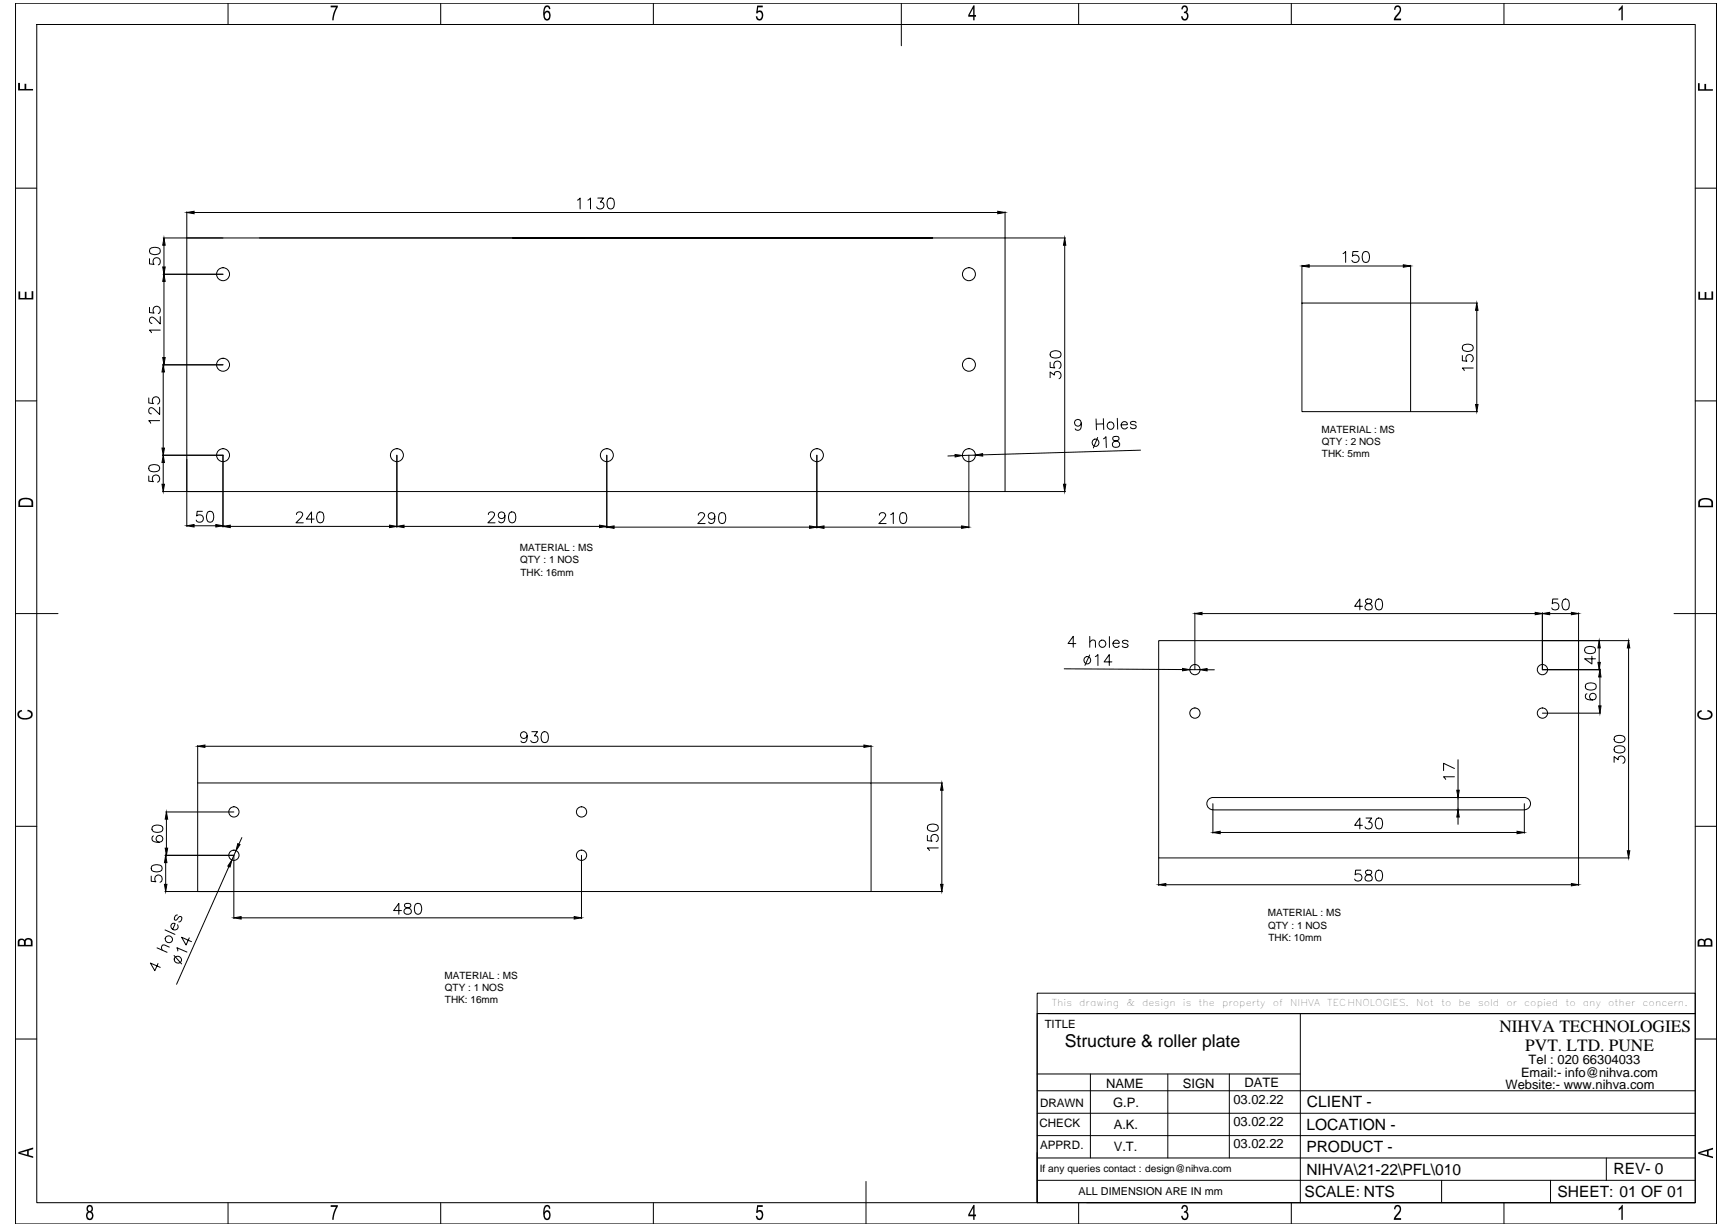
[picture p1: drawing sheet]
<svg xmlns="http://www.w3.org/2000/svg" width="594mm" height="420mm" viewBox="0 0 594 420" stroke-linecap="round" stroke-linejoin="round" font-family="sans-serif">
<!-- layer: 0 -->
<g fill="none" stroke="#000" stroke-width=".34">
<path d="M5.3 1.1h583.1v418.4h-583.1zM12.6 8.4h568.5v403.8h-568.5zM78.2 1.1v7.3M151.1 1.1v7.3M224 1.1v7.3M309 1.1v14.6M369.8 1.1v7.3M442.7 1.1v7.3M515.6 1.1v7.3M5.3 64.5h7.3M64 72.6v95.9h280.5v-95.9M66.5 72.8h275.5"/>
<path d="M198 68.6l.9-.7v3.7M201.5 68.6l.9-.7v3.7M204.9 67.9h2l-1.1 1.4a1.25 1.25 0 0 1 1.1 1.7 1.25 1.25 0 0 1-2 .4l-.4-.5M208.6 68a1.22 1.22 0 0 1 1.8 .6 3.1 3.1 0 0 1-.4 2.8 1.22 1.22 0 0 1-1.7-.5 3.1 3.1 0 0 1 .3-2.9zM581.1 64.5h7.3M51.3 88.7v1.7l1.5 .2a1.31 1.31 0 0 1 0-2 1.31 1.31 0 0 1 1.9 .3 1.31 1.31 0 0 1-.4 1.9M51.4 85.3a2.94 2.94 0 0 1 3.4 0 1.24 1.24 0 0 1-.5 1.8 2.87 2.87 0 0 1-2.9-.4zM56 81.5h309.2M56 94h20.4M56.2 84v7.5M56.2 96.4v26.1M200.6 81.5h-24.8h24.8"/>
<path d="M319.7 81.5h-143.9h143.9M365 84v82M446.3 90.9v13M448.8 91.2h32.3M460.4 86.9l.9-.7v3.7M465.6 86.2h-1.8l-.2 1.6a1.31 1.31 0 0 1 2 0 1.31 1.31 0 0 1-.3 2 1.31 1.31 0 0 1-1.9-.6M467.5 86.4a1.22 1.22 0 0 1 1.8 .5 3.1 3.1 0 0 1-.4 2.9 1.22 1.22 0 0 1-1.8-.6 3.1 3.1 0 0 1 .4-2.8zM483.6 90.9v13h22.9M51.3 105.3v1.8l1.5 .2a1.33 1.33 0 0 1 0-2 1.33 1.33 0 0 1 2 .2 1.33 1.33 0 0 1-.5 2M54.9 113.1h-3.6l.6 .9M54.9 108.5v2.5l-1.7-1.8a1.17 1.17 0 0 0-1.6-.3 1.21 1.21 0 0 0 0 1.7l.5 .2M446.3 103.9h37.3v37.2h-37.3z"/>
<path d="M501.5 118.5a2.94 2.94 0 0 1 3.3 0 1.17 1.17 0 0 1-.5 1.7 2.87 2.87 0 0 1-2.8-.3zM506.3 106.4v32.2M5.3 137.4h7.3M51 136.4v1.7l1.6 .2a1.33 1.33 0 0 1-.1-2 1.33 1.33 0 0 1 2 .3 1.33 1.33 0 0 1-.5 1.9M54.7 139.5v2.5l-1.8-1.7a1.17 1.17 0 0 0-1.6-.4 1.21 1.21 0 0 0 0 1.8l.6 .1M55.7 125h20.7M56 127.5v26.1M360 129.4v-1.9l1.4 1a1.19 1.19 0 0 1 1.4-1.2 1.19 1.19 0 0 1 .9 1.6l-.2 .5-.5 .4M360 124.1v1.8l1.6 .2a1.33 1.33 0 0 1 0-2 1.33 1.33 0 0 1 1.9 .2 1.33 1.33 0 0 1-.5 2M360.2 120.7a2.76 2.76 0 0 1 3.3 0 1.24 1.24 0 0 1-.5 1.8 3.2 3.2 0 0 1-2.8-.3l-.2-.6zM501.3 121.8v1.8l1.6 .2a1.31 1.31 0 0 1-.1-2 1.31 1.31 0 0 1 2 .3 1.31 1.31 0 0 1-.5 1.9M505 126.1h-3.7l.7 .9"/>
<path d="M581.1 137.4h7.3M51.2 159.7a2.94 2.94 0 0 1 3.3 0 1.17 1.17 0 0 1-.5 1.8 3.2 3.2 0 0 1-2.8-.3zM54.7 144.2h-3.7l.7 .8M55.7 156h20.7v24.7M56 158.5v7.5M64 157.4v23M136 156v24.7M208 156v24.9M280 156v24.9M327.4 156.2l-2.5 .1M332.1 156v24.9M334.4 156l-4.5 .1"/>
<path d="M370.7 145a1.15 1.15 0 0 1-1.6 1 1.15 1.15 0 0 1-.5-1.8 1.15 1.15 0 0 1 1.8 0 3.1 3.1 0 0 1-.2 3 1.09 1.09 0 0 1-1.6-.2M375.7 143.6l.2 3.7M376.3 149.9l-1.5 3.6M378.2 143.5l.2 3.7M378.3 150.4l.8-.7 .2 3.7M378.3 145.3h-2.5M381.6 149.7a.78 .78 0 0 0 .4 1.3 1.33 1.33 0 0 1 1.5 .5 1.33 1.33 0 0 1 0 1.6 1.48 1.48 0 0 1-2.1-.5 1.43 1.43 0 0 1 1.7-1.6 .75 .75 0 0 0 .3-1.3l-.6-.2zM383 143.4l.1 3.7M384.3 145.6h2.1a1.14 1.14 0 0 0-1.6-1 1.14 1.14 0 0 0-.3 1.9 1.13 1.13 0 0 0 2-.1M389.5 144.9a1.13 1.13 0 0 0-2 .1l.2 .3a2.02 2.02 0 0 1 1.8 .8v.2a1.09 1.09 0 0 1-2 .1M391 154.3l-54.2 1.6M483.6 141.1h22.9"/>
<path d="M51 163.1v1.8l1.6 .2a1.31 1.31 0 0 1-.1-2 1.31 1.31 0 0 1 2 .2 1.31 1.31 0 0 1-.5 1.9M55.7 168.5h20.7M69.4 175.2h-1.8l-.2 1.6a1.3 1.3 0 0 1 2 0 1.3 1.3 0 0 1-.2 2 1.3 1.3 0 0 1-1.9-.6M71.3 175.4a1.22 1.22 0 0 1 1.8 .6 3.1 3.1 0 0 1-.4 2.8 1.18 1.18 0 0 1-1.7-.6 2.9 2.9 0 0 1 .3-2.8zM101.6 176.3l.2-.5a1.21 1.21 0 0 1 1.8 0 1.21 1.21 0 0 1-.4 1.6l-1.7 1.8h2.5M107.7 177.9h-2.7l1.8-2.5v3.8M109.1 175.6a1.24 1.24 0 0 1 1.8 .5 3.2 3.2 0 0 1-.4 2.9 1.17 1.17 0 0 1-1.8-.6 2.87 2.87 0 0 1 .4-2.8zM167.4 176.3l.2-.5a1.16 1.16 0 0 1 1.9 .3l-.5 1.3-1.8 1.8h2.5M173.1 176.7a1.15 1.15 0 0 1-1.6 .9 1.15 1.15 0 0 1-.4-1.8 1.15 1.15 0 0 1 1.8 .2 3.3 3.3 0 0 1-.4 3 1.02 1.02 0 0 1-1.5-.4M174.9 175.6a1.24 1.24 0 0 1 1.7 .5 2.47 2.47 0 0 1-.8 3.1h-.4a2.38 2.38 0 0 1-.5-3.6zM239.4 176.6l.2-.6 .5-.3 1.1 .2a.77 .77 0 0 1 .1 1.2l-2.1 2.3h2.5M245.1 176.9a1.15 1.15 0 0 1-1.6 1 1.15 1.15 0 0 1-.5-1.8 1.15 1.15 0 0 1 1.9 .1 3.5 3.5 0 0 1-.4 3 1.06 1.06 0 0 1-1.6-.3"/>
<path d="M246.8 175.9a1.24 1.24 0 0 1 1.8 .5 3.2 3.2 0 0 1-.3 2.8 1.17 1.17 0 0 1-1.8-.5 3.2 3.2 0 0 1 .3-2.8zM301.4 176.6l.2-.6a1.21 1.21 0 0 1 1.8 0l.2 .8-.5 .8-1.8 1.8h2.5M305.3 176.4l.9-.7v3.7M308.9 175.9a1.24 1.24 0 0 1 1.8 .5 3.2 3.2 0 0 1-.4 2.8 1.17 1.17 0 0 1-1.7-.5 3.2 3.2 0 0 1 .3-2.8zM344.5 168.5h20.7M66.5 180.2h7.5M78.9 180.4h54.6M138.5 180.4h67M210.5 180.7h67M282.5 180.7h47.1M5.3 210.3h14.6M373.6 218.1v3.7"/>
<path d="M380.3 218.2v3.7M386.7 220a1.13 1.13 0 0 0-1.9-.1 1.85 1.85 0 0 0 1.7 .9l.2 .6a1.14 1.14 0 0 1-2 0M409.6 210v19.5M412.1 210.3h114.2M467 207.8h-2.6l1.8-2.5v3.7M468.3 205.5a.76 .76 0 0 0 .3 1.2 1.38 1.38 0 0 1 1.5 .5 1.38 1.38 0 0 1 .1 1.5 1.33 1.33 0 0 1-1.4 .3 1.33 1.33 0 0 1-.9-1.2 1.61 1.61 0 0 1 1.8-1.1 .76 .76 0 0 0 .4-1.2l-.6-.2zM472 205.5a1.17 1.17 0 0 1 1.8 .5 3.2 3.2 0 0 1-.4 2.8 1.24 1.24 0 0 1-1.7-.5 2.87 2.87 0 0 1 .3-2.8zM528.7 219.6h29.8M528.7 210v19.5h20M531.2 210.3h7.5M534.1 205.3h-1.8l-.2 1.6a1.31 1.31 0 0 1 2 0 1.31 1.31 0 0 1-.2 1.9 1.31 1.31 0 0 1-2-.5M536 205.5a1.17 1.17 0 0 1 1.8 .5 3 3 0 0 1-.4 2.8 1.21 1.21 0 0 1-1.7-.5 2.87 2.87 0 0 1 .3-2.8z"/>
<path d="M541.1 219.6h-143.9v74.4h161.3M541.1 210v93.5M573.9 210.3h14.5M364.8 229.2l40.6 .3M368.8 220.6l-2.7-.1 1.8-2.4v3.7M373.5 224.5l-1.6 3.5M373.6 220.1l.9-.8 .9 .2 .1 2.3M375.5 225l.9-.7v3.8M381.2 226.8h-2.7l1.8-2.5v3.8M381.5 220.4l2.2 .1a1.14 1.14 0 0 0-1.6-1 1.14 1.14 0 0 0-.4 1.8 1.13 1.13 0 0 0 2 .1M407.9 229.5h3.4M413.8 229.5h2.5"/>
<path d="M543.4 222.1a2.94 2.94 0 0 1 3.4 0 1.24 1.24 0 0 1-.5 1.7 3.2 3.2 0 0 1-2.9-.3l-.2-.6zM543.6 234.5a3 3 0 0 1 3.4 0 1.22 1.22 0 0 1-.5 1.8 3.2 3.2 0 0 1-2.9-.3zM544 237.8a1.05 1.05 0 0 0-.4 1.5 2.83 2.83 0 0 0 3.4 0 1.15 1.15 0 0 0-.5-1.6 1.15 1.15 0 0 0-1.6 .8 1.15 1.15 0 0 0 1.1 1.4M545.7 224.9v2.7l-2.5-1.8h3.7M548.2 222.1v4.9M548.5 232v9.9M558.3 222.1v69.5M67.8 255.5v50h230.8v-37.2h-230.8M70.3 255.7h225.8M180.7 252a1.15 1.15 0 0 1-1.6 1 1.15 1.15 0 0 1-.4-1.8 1.15 1.15 0 0 1 1.8 .1 3.3 3.3 0 0 1-.3 3 1.08 1.08 0 0 1-1.6-.3M182.3 250.8h2l-1.1 1.4a1.19 1.19 0 0 1 1.3 1.4 1.19 1.19 0 0 1-1.7 .9l-.5-.2-.4-.5M186 251a1.17 1.17 0 0 1 1.8 .5 3 3 0 0 1-.4 2.8 1.24 1.24 0 0 1-1.7-.5 3 3 0 0 1 .3-2.8z"/>
<path d="M298.6 255.5v12.8h24.5M528.7 244.4h20M553.5 256.1a2.94 2.94 0 0 1 3.3 0 1.17 1.17 0 0 1-.5 1.8 3.2 3.2 0 0 1-2.8-.4zM553.5 252.5a2.94 2.94 0 0 1 3.3 0 1.17 1.17 0 0 1-.5 1.8 2.87 2.87 0 0 1-2.8-.3zM56.8 278.3h23.4M322.9 270.8v32.3M415.8 277.6h106.7M415.8 275.4v10.2M498.6 266.2h-3.7l.7 .9M498.6 263.4l-3.7-1.8v2.5M499.8 260.4v10.4M499.8 273.3v4.3"/>
<path d="M522.5 273.3h-106.7a2.1 2.1 0 0 0-2.1 2.1 2.1 2.1 0 0 0 2.1 2.1M522.5 275.4v10.2M522.6 273.3a2.1 2.1 0 0 1 2.1 2.1 2.1 2.1 0 0 1-2.1 2.1M553.3 261.3v-2l1.4 1.1a1.25 1.25 0 0 1 1.8-1.2 1.25 1.25 0 0 1 .3 2.1l-.5 .3M5.3 283.2h7.3M52 296.9a3 3 0 0 1 3.4 0 1.22 1.22 0 0 1-.6 1.7 3.2 3.2 0 0 1-2.8-.3zM52.3 283.3a2.82 2.82 0 0 1 3.4 0 1.22 1.22 0 0 1-.6 1.8 3 3 0 0 1-2.8-.4zM52.6 286.5a1.08 1.08 0 0 0-.5 1 1.08 1.08 0 0 0 .7 .9 2.11 2.11 0 0 0 3-.9 1.17 1.17 0 0 0-1.1-1.2 1.17 1.17 0 0 0-1.2 1.1 1.17 1.17 0 0 0 1.1 1.2M56.5 293.1h23.7v21.7M56.8 295.6v7.5M57.1 280.7v10M78.5 297l-18 40.3"/>
<path d="M80.9 291.6l-1.4 3.1M82.9 287l-1 2.3M199.3 293.1v21.7M317.9 286.3v1.8l1.6 .2a1.3 1.3 0 0 1 0-2 1.3 1.3 0 0 1 1.9 .2 1.3 1.3 0 0 1-.5 1.9M318.1 282.9a3 3 0 0 1 3.4 0 1.22 1.22 0 0 1-.6 1.8 1.88 1.88 0 0 1-3-1.2zM321.6 290.6h-3.7l.7 .9M397.2 294v9.5M418.3 285.3h101.8M466.5 298.2h-1.8l-.1 1.6a1.33 1.33 0 0 1 2 0 1.33 1.33 0 0 1-.3 2 1.33 1.33 0 0 1-1.9-.5M467 282.8h-2.6l1.8-2.5v3.8M468.3 298.4a.76 .76 0 0 0 .3 1.2 1.38 1.38 0 0 1 1.5 .5 1.38 1.38 0 0 1 .1 1.5 1.33 1.33 0 0 1-1.4 .3 1.33 1.33 0 0 1-.9-1.2 1.61 1.61 0 0 1 1.8-1.1 .76 .76 0 0 0 .4-1.2l-.6-.2zM468.3 280.3h1.9l-1 1.4a1.25 1.25 0 0 1 1.1 1.8 1.25 1.25 0 0 1-2 .4l-.4-.5"/>
<path d="M472 298.4a1.17 1.17 0 0 1 1.8 .5 3.2 3.2 0 0 1-.4 2.9 1.24 1.24 0 0 1-1.7-.5 2.87 2.87 0 0 1 .3-2.9zM472 280.5a1.22 1.22 0 0 1 1.8 .6 3.2 3.2 0 0 1-.4 2.8 1.22 1.22 0 0 1-1.7-.5 2.9 2.9 0 0 1 .3-2.9zM499.8 280v2.5M581.1 283.2h7.3M51.8 300.2v1.8l1.7 .2a1.32 1.32 0 0 1-.1-2 1.32 1.32 0 0 1 2 .2 1.32 1.32 0 0 1-.6 2M56.5 305.5h23.7M56.6 318.7l3.4 1.5M60.8 313.6a1.1 1.1 0 0 0-.8 1.8 2.01 2.01 0 0 0 1.5-1.3l.6 .1a1.11 1.11 0 0 1-.8 1.7M60.9 316.9a1.19 1.19 0 0 1-.5 1.7 1.19 1.19 0 0 1-1.7-.6 1.19 1.19 0 0 1 .6-1.6l.8 .1-.9 2M82.7 314.6h114.1M137.6 312.1h-2.7l1.8-2.5v3.7M138.9 309.8a.71 .71 0 0 0-.2 .7 .71 .71 0 0 0 .5 .5 1.38 1.38 0 0 1 1.5 .4 1.38 1.38 0 0 1 .1 1.5 1.33 1.33 0 0 1-1.4 .4 1.33 1.33 0 0 1-.9-1.2 2.34 2.34 0 0 1 2.1-1.3l.2-.7a1.45 1.45 0 0 0-1.9-.3z"/>
<path d="M142.6 309.8a1.21 1.21 0 0 1 1.7 .5 1.9 1.9 0 0 1-1.2 3 2.38 2.38 0 0 1-.5-3.5zM298.6 305.5h24.5M399.7 303.2h139M53.8 324.8l3.5 1.6M54.2 330.2l-1.1 2.5-1.6-2.7 3.4 1.5M58 324.6l-2.1-.8-.5 .7 .2 1.1M59.7 327.5l2.6 2.8M60.9 325.9l-.3-1.1 3.5 1.5M64.9 321.4l-1.1 2.5-1.5-2.7 3.3 1.5M5.3 356.1h7.3M355.5 340.4h225.6v7h-225.6zM355.5 347.4h225.6v64.8h-225.6z"/>
<path d="M355.5 347.4v64.8M359.4 347.4h221.7M445.8 347.4v64.8M581.1 356.1h7.3M355.5 373.8h225.6M355.5 368.1h90.3M373.8 368.1v28.7M400.3 368.1v28.7M421.4 368.1v28.7M355.5 396.8h225.6M355.5 389.2h225.6M355.5 381.5h225.6"/>
<path d="M550.7 396.8v7.7M78.2 412.2v7.3M151.1 412.2v7.3M224 412.2v7.3M296.9 404.9v14.6M355.5 404.5h225.6M369.8 412.2v7.3M372.6 412.2h208.5M442.7 412.2v7.3M494.2 404.5v7.7M515.6 412.2v7.3M531.5 404.5v7.7"/>
<circle cx="76.5" cy="94" r="2.22"/>
<circle cx="332.2" cy="94" r="2.22"/>
<circle cx="76.5" cy="125" r="2.22"/>
<circle cx="332.2" cy="125" r="2.22"/>
<circle cx="76.5" cy="156" r="2.22"/>
<circle cx="136.1" cy="156" r="2.22"/>
<circle cx="208" cy="156" r="2.22"/>
<circle cx="280" cy="156" r="2.22"/>
<circle cx="332.2" cy="156" r="2.22"/>
<circle cx="375.6" cy="151.7" r="1.22"/>
<circle cx="380.7" cy="145.8" r="1.23"/>
<circle cx="372.7" cy="226.2" r="1.23"/>
<circle cx="377.9" cy="220.6" r="1.23"/>
<circle cx="409.6" cy="229.5" r="1.76"/>
<circle cx="528.8" cy="229.5" r="1.76"/>
<circle cx="409.6" cy="244.4" r="1.76"/>
<circle cx="528.8" cy="244.4" r="1.76"/>
<circle cx="80.2" cy="278.3" r="1.76"/>
<circle cx="199.4" cy="278.3" r="1.76"/>
<circle cx="80.2" cy="293.1" r="1.76"/>
<circle cx="199.4" cy="293.1" r="1.76"/>
<circle cx="57.8" cy="321.9" r="1.23"/>
<circle cx="60.9" cy="328.9" r="1.23"/>
</g>
<g fill="#000">
<path d="M113.4 1.9h2.4v.5l-1.2 2.7-.2 1.9h-.5l.1-1.4 1.2-3.1h-1.8zM259.6 1.9h1.9v.6h-1.6l-.2 1.4 .6-.3 .6 .1 .5 .4 .2 .9-.2 1.3-.4 .5-.5 .2-.8-.1-.6-1.1 .5-.2 .3 .8 .5 .1 .4-.2 .3-.7v-.8l-.5-.6h-.6l-.4 .4-.4-.1zM405.3 2.2l1-.4 .7 .5 .2 .7-.2 .9a.28 .28 0 0 0-.2 .3 .28 .28 0 0 0 .3 .3l.3 .6-.3 1.4-.7 .5-.9-.1-.4-.5-.2-.8 .5-.1 .2 .8 .7 .2 .6-.6v-.7l-.3-.6-.8-.1 .1-.5 .8-.4-.1-.9-.6-.4-.3 .3-.3 .7-.5-.2zM478.3 2.2l1-.4 .9 .7v1.5l-1.8 2.4h1.9v.6h-2.5l.3-1 1.3-1.7 .4-.9-.2-.8-.5-.3-.5 .3-.2 .8-.5-.1zM556 1.8h.3v5.2h-.5v-4l-.9 .7v-.6zM6.2 28.4h.6v2.1h1.6v-1.8h.6v1.8h2.3v.5h-5.1zM582.1 28.5h.6v2.1h1.6v-1.8h.6v1.8h2.3v.5h-5.1zM6.3 99.9h.6v2.2h1.6v-2.1h.6v2.1h1.7v-2.3h.6v2.8h-5.1zM582.2 100h.6v2.2h1.6v-2.1h.5v2.1h1.8v-2.3h.6v2.8h-5.1zM6.3 243.9l1.1-.6 .2 .5-.7 .3-.4 .7 .3 .7 .7 .5 1.8 .1 1.1-.6 .2-1-.5-.5-.8-.3 .2-.5 1.5 .8 .2 .5v.9l-.5 .7-1 .4-1.6 .1-1-.2-.7-.5-.4-.6v-.8zM582.1 244l1.2-.6 .1 .5-.8 .4-.2 .7 .4 .8 .6 .3h1.7l1.2-.6 .1-1.1-1.2-.6 .2-.5 1.4 .7 .3 1.3-.5 .7-.6 .4-1.2 .3-1.3-.1-.9-.3-.7-.7-.1-1zM113.4 413h2.4v.5l-1.1 2.4-.3 2.2h-.5l.1-1.4 1.2-3.1h-1.8z"/>
<path d="M259.6 413h1.9v.6h-1.6l-.2 1.4 .5-.3 .7 .1 .5 .5 .2 .8-.2 1.3-.3 .5-.7 .2-.7-.2-.6-1 .5-.2 .3 .8 .6 .1 .6-.9v-.8l-.4-.6-.6-.1-.4 .5-.5-.1zM405.3 413.3l.6-.4 .8 .2 .5 .8-.1 1a.39 .39 0 0 0-.3 .5 .39 .39 0 0 0 .4 .3l.2 1.2-.3 .8-.7 .4-.9-.1-.6-1.3 .5-.1 .2 .8 .6 .2 .6-.4 .1-.9-.4-.7h-.7l.1-.5 .8-.4-.1-.9-.6-.4-.4 .4-.2 .6-.5-.2zM478.3 413.3l1.1-.4 .8 .7v1.5l-1.8 2.4h1.9v.6h-2.5l.3-1 1.3-1.7 .4-.9-.1-.6-.5-.5-.6 .3-.2 .8-.5-.1zM556 412.9h.3v5.2h-.5v-4l-.9 .7v-.6z"/>
<path d="M186.8 2.2l.5-.3h.6l.7 .8 .1 .4h-.5l-.3-.6-.5-.1-.6 .9-.1 1 .4-.5 .7-.1 .6 .4 .3 .5-.1 1.7-.8 .7-.8-.1-.7-1v-2.3zM187.1 4.3l-.3 .5v1l.4 .6 .5 .1 .5-.7v-1l-.3-.5z"/>
<path d="M333.7 1.8h.4v3.3h.5v.6h-.5v1.3h-.5v-1.3h-1.7v-.6zM333.6 2.9l-1.2 2.2h1.2z"/>
<path d="M6.6 171.3l1.8-.7 2.2 .3 .8 1v1.9h-5.1v-1.8zM7.3 171.4l-.4 .5v1.3h3.9v-1.1l-.4-.6-1.5-.4z"/>
<path d="M582.4 171.4l.5-.4 1.3-.3 2.1 .3 .9 .9v1.9h-5v-1.8zM583.1 171.6l-.4 .5v1.2h3.9v-1.4l-.7-.6-1.6-.1z"/>
<path d="M6.2 322.2l.8-.5 1 .1a.38 .38 0 0 0 .4 .3 .38 .38 0 0 0 .3-.4l1.2-.2 1.1 .5 .2 2.3h-5.1zM6.9 322.3l-.2 1.5h1.5l-.1-1.4-.6-.3zM9.1 322.1l-.3 .5v1.2h1.8l-.1-1.5-.5-.3z"/>
<path d="M582.2 322.2l.7-.5 1 .2a.59 .59 0 0 0 1-.2l1.1-.1 .8 .4 .2 2.4h-5.1zM582.8 322.3l-.3 .4v1.2h1.6l-.1-1.4-.6-.3zM584.9 322.3l-.2 1.6h1.7l-.1-1.5-.6-.4z"/>
<path d="M6.3 394.8l5.1-1.6v.6l-1.6 .5v1.6l1.6 .4v.5l-5.1-1.4zM6.8 395.1l2.5 .6v-1.3z"/>
<path d="M582.2 394.9l5-1.6v.6l-1.5 .4v1.7l1.5 .4v.5l-5-1.5zM582.7 395.2l2.5 .6v-1.3z"/>
<path d="M29.9 413.4l1-.5 .6 .3 .3 .6v1l-.5 .5 .5 .4 .2 1-.2 .8-.5 .6h-.9l-.7-.6-.2-1.1 .3-.8a.34 .34 0 0 0 .4-.4 .34 .34 0 0 0-.4-.3l-.1-1zM30.5 413.5l-.3 .4v.7l.3 .4 .4 .1 .4-.4 .1-.7-.4-.5zM30.3 415.8l-.3 .4 .1 1 .4 .4h.5l.5-.6v-.8l-.5-.6z"/>
<path d="M186.7 413.4l1.1-.5 .8 .9 .1 .4h-.5l-.2-.5-.6-.3-.6 1-.1 1 .5-.6h.6l.9 .9-.1 1.7-.9 .7-.8-.1-.6-1-.1-1.9zM187 415.6l-.2 1.4 .4 .5 .4 .1 .6-.7v-1l-.6-.6z"/>
<path d="M333.7 412.9h.4v3.3h.5v.6h-.5v1.3h-.5v-1.3h-1.7v-.6zM333.6 413.9l-1.2 2.3h1.2z"/>
</g>
<g fill="#000" stroke="#000" stroke-width=".34">
<path d="M64 72.8l2.5-.4v.9zM342 72.4l2.5 .4-2.5 .5zM56.2 94l.4 2.4h-.8zM55.8 91.5h.8l-.4 2.5zM56.2 81.5l.4 2.5h-.8zM365 81.5l.4 2.5h-.8zM446.3 91.2l2.5-.5v.9zM481.1 90.7l2.5 .5-2.5 .4zM506.3 103.9l.4 2.5h-.9zM56 125l.4 2.5h-.9zM55.8 122.5h.8l-.4 2.5zM505.8 138.6h.9l-.4 2.5z"/>
<path d="M55.5 153.6h.9l-.4 2.4zM56 156l.4 2.5h-.9zM327.4 155.8l2.5 .3-2.5 .5zM334.4 156l2.4-.5 .1 .8zM55.5 166h.9l-.4 2.5zM64 180.2l2.5-.4v.8zM74 179.8l2.4 .4-2.4 .4zM76.4 180.4l2.5-.4v.8zM133.5 180l2.5 .4-2.5 .4zM136 180.4l2.5-.4v.8zM205.5 180l2.5 .4-2.5 .4zM364.6 166h.8l-.4 2.5z"/>
<path d="M208 180.7l2.5-.5v.9zM277.5 180.2l2.5 .5-2.5 .4zM280 180.7l2.5-.5v.9zM329.6 180.2l2.5 .5-2.5 .4zM409.6 210.3l2.5-.4v.8zM526.3 209.9l2.4 .4-2.4 .4zM528.7 210.3l2.5-.4v.8zM538.7 209.9l2.4 .4-2.4 .4zM405.4 229.1l2.5 .4-2.5 .4zM411.3 229.5l2.5-.4v.8zM547.8 227h.8l-.4 2.5zM548.2 219.6l.4 2.5h-.8z"/>
<path d="M548.5 229.5l.3 2.5h-.8zM558.3 219.6l.4 2.5h-.8zM67.8 255.7l2.5-.4v.8zM296.1 255.3l2.5 .4-2.5 .4zM548 241.9h.8l-.3 2.5zM322.9 268.3l.4 2.5h-.9zM499.4 270.8h.8l-.4 2.5zM56.8 293.1l.4 2.5h-.8zM57.1 278.3l.4 2.4h-.9zM56.6 290.7h.9l-.4 2.4zM79.5 294.7l-.6 2.5-.8-.4zM81.5 289.1l.8 .3-1.4 2.2z"/>
<path d="M415.8 285.3l2.5-.4v.8zM499.8 277.6l.4 2.4h-.8zM520.1 284.9l2.4 .4-2.4 .4zM557.9 291.6h.8l-.4 2.4zM56.4 303.1h.8l-.4 2.4zM80.2 314.6l2.5-.5v.9zM196.8 314.1l2.5 .5-2.5 .4zM322.4 303.1h.9l-.4 2.4zM397.2 303.2l2.5-.4v.8zM538.7 302.8l2.4 .4-2.4 .4z"/>
</g>
<text font-size="6.1" x="365" y="358.7">Structure &amp; roller plate</text>
<g font-size="5.9">
<text x="514" y="353.6">NIHVA TECHNOLOGIES</text>
<text x="522.9" y="360.3">PVT. LTD. PUNE</text>
</g>
<g font-size="5.3">
<text x="448" y="379.5">CLIENT -</text>
<text x="447.9" y="387.2">LOCATION -</text>
<text x="447.8" y="394.9">PRODUCT -</text>
<text x="447.8" y="402.5">NIHVA\21-22\PFL\010</text>
<text x="553.1" y="402.5">REV- 0</text>
<text x="447.2" y="410.2">SCALE: NTS</text>
<text x="533.9" y="410.2">SHEET: 01 OF 01</text>
</g>
<g font-size="4.4">
<text x="524" y="364.8">Tel : 020 66304033</text>
<text x="521.4" y="369.2">Email:- info@nihva.com</text>
<text x="379.2" y="372.7">NAME</text>
<text x="405.5" y="372.7">SIGN</text>
<text x="426.6" y="372.7">DATE</text>
<text x="516.1" y="373.3">Website:- www.nihva.com</text>
<text x="381.6" y="379.3">G.P.</text>
<text x="422.8" y="378.2">03.02.22</text>
<text x="381.8" y="386.9">A.K.</text>
<text x="422.8" y="385.8">03.02.22</text>
<text x="381.8" y="394.6">V.T.</text>
<text x="422.8" y="393.5">03.02.22</text>
</g>
<g font-size="4">
<text x="356.5" y="379.3">DRAWN</text>
<text x="356.3" y="386.1">CHECK</text>
<text x="356.5" y="393.7">APPRD.</text>
</g>
<text font-size="3.9" x="358.1" y="352.3">TITLE</text>
<text font-size="3.7" x="369.7" y="409.7">ALL DIMENSION ARE IN mm</text>
<text font-size="3.5" x="356.4" y="401.7">If any queries contact : design@nihva.com</text>
<g font-size="3.4">
<text x="453" y="148.2">MATERIAL : MS</text>
<text x="453.1" y="152.4">QTY : 2 NOS</text>
<text x="453.2" y="156.5">THK: 5mm</text>
<text x="178.2" y="188.9">MATERIAL : MS</text>
<text x="178.3" y="193.1">QTY : 1 NOS</text>
<text x="178.4" y="197.2">THK: 16mm</text>
<text x="434.6" y="314">MATERIAL : MS</text>
<text x="434.7" y="318.2">QTY : 1 NOS</text>
<text x="434.8" y="322.4">THK: 10mm</text>
<text x="152.3" y="335.5">MATERIAL : MS</text>
<text x="152.5" y="339.7">QTY : 1 NOS</text>
<text x="152.5" y="343.8">THK: 16mm</text>
</g>
<g font-size="3.2">
<text x="360.6" y="344.7">This</text>
<text x="370" y="344.7">drawing</text>
<text x="386.1" y="344.7">&amp;</text>
<text x="391.5" y="344.7">design</text>
<text x="405.5" y="344.7">is</text>
<text x="410.9" y="344.7">the</text>
<text x="418.9" y="344.7">property</text>
<text x="436.3" y="344.7">of</text>
<text x="442.3" y="344.7">NIHVA</text>
<text x="455" y="344.7">TECHNOLOGIES.</text>
<text x="485.4" y="344.7">Not</text>
<text x="494" y="344.7">to</text>
<text x="500" y="344.7">be</text>
<text x="506.7" y="344.7">sold</text>
<text x="516.4" y="344.7">or</text>
<text x="522.5" y="344.7">copied</text>
<text x="536.6" y="344.7">to</text>
<text x="542.6" y="344.7">any</text>
<text x="551.3" y="344.7">other</text>
<text x="563.1" y="344.7">concern.</text>
</g>
</svg>
